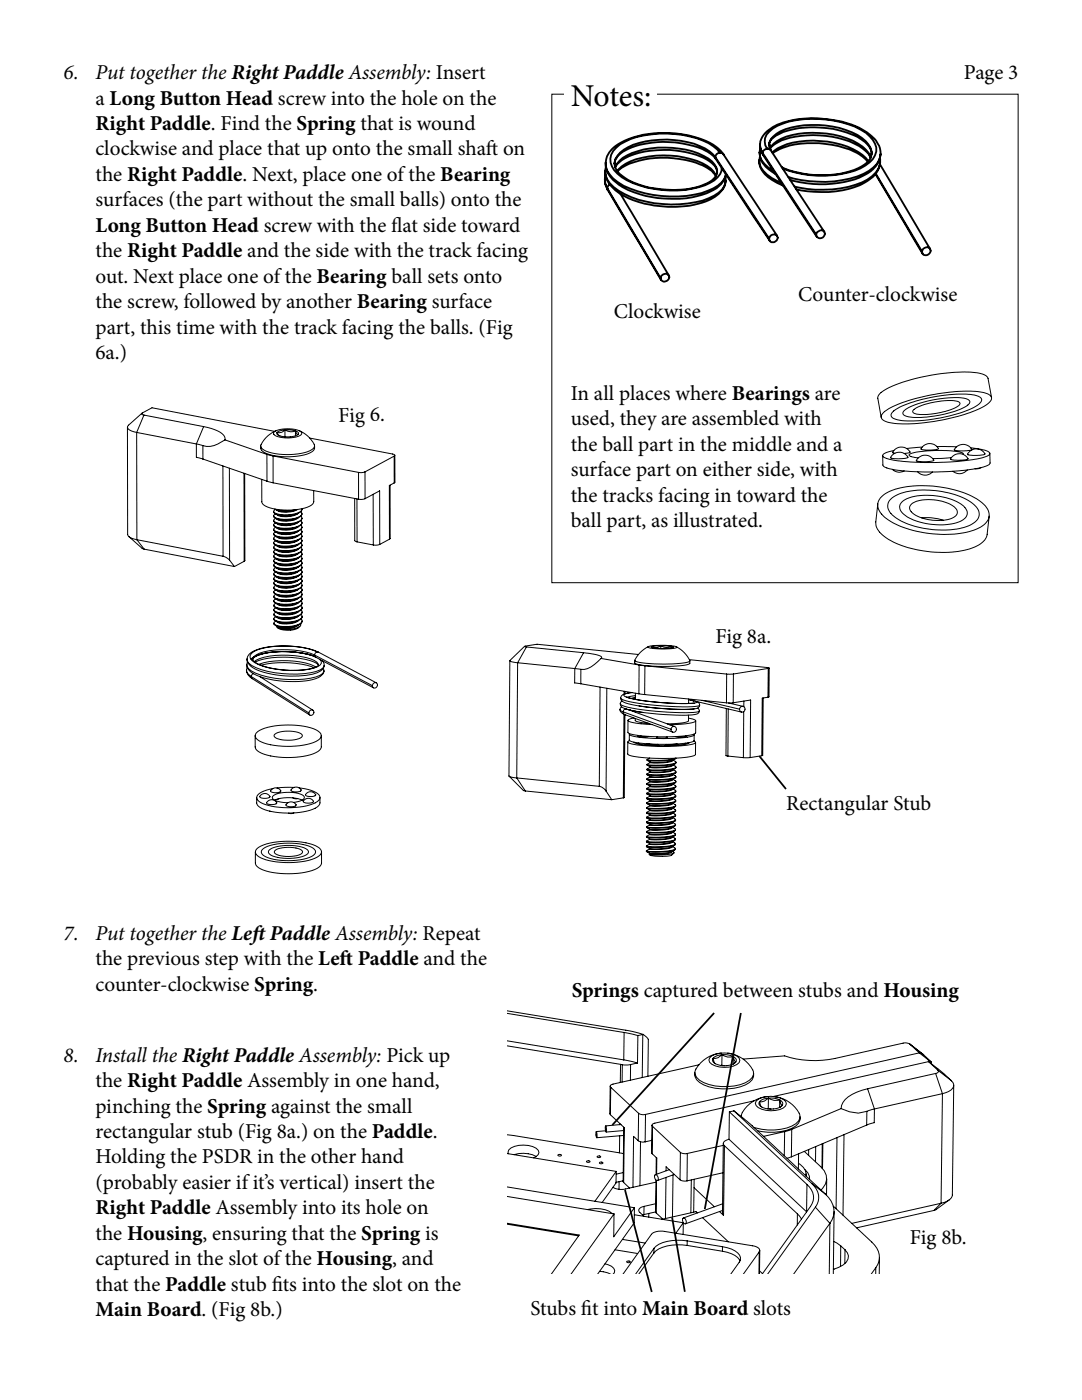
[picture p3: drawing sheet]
<svg xmlns="http://www.w3.org/2000/svg" width="216mm" height="279mm" viewBox="0 0 216 279" stroke-linecap="round" stroke-linejoin="round" font-family="sans-serif">
<g fill="none" stroke="#000" stroke-width=".2">
<path d="M110.1 18.8h93.1v97.5h-93.1zM197.9 79.3l-.7-3.8a2.39 2.39 0 0 0-2.3-1.1 37.3 37.3 0 0 0-18.2 3.3 2.16 2.16 0 0 0-1.5 1.8l.6 3.8M175.7 99.4a9.8 9.8 0 0 1 6.5-2.4 22.4 22.4 0 0 1 13.1 2.8 3.8 3.8 0 0 1 2.1 3.3 3.8 3.8 0 0 1-3 2.7 22.4 22.4 0 0 1-17.1-2 3.5 3.5 0 0 1-2.1-3.6zM176.5 82.1a27.8 27.8 0 0 1 11.4-3.6 22.2 22.2 0 0 1 9.1 .1 1.01 1.01 0 0 1 .9 .9 1.01 1.01 0 0 1-.7 1 24.5 24.5 0 0 1-10.1 3.5 25.8 25.8 0 0 1-10.1 .2 1.17 1.17 0 0 1-1.1-1.3zM177.6 99.8a8.6 8.6 0 0 1 6-2 16.7 16.7 0 0 1 10.8 2.9 2.14 2.14 0 0 1 1 2 2.14 2.14 0 0 1-1.4 1.8 15.7 15.7 0 0 1-10.4 .8 10.3 10.3 0 0 1-6.1-3.1 1.95 1.95 0 0 1 .1-2.4zM178 90.8a1.91 1.91 0 0 1 3.2 .5 6.2 6.2 0 0 1-3.5 0zM178.1 93.7a1.99 1.99 0 0 0 2.3 .3M178.3 82a22.2 22.2 0 0 1 9.4-3 17.1 17.1 0 0 1 7.6 .1 .77 .77 0 0 1 .6 .7 .77 .77 0 0 1-.5 .8 20.9 20.9 0 0 1-9.1 3 17.6 17.6 0 0 1-8-.1 .8 .8 0 0 1-.5-.7 .8 .8 0 0 1 .5-.8zM178.6 90.5l-.5-.2a1.91 1.91 0 0 1 1.7-1.1 1.91 1.91 0 0 1 1.8 1.1l-1.2 .2M180.4 82a16.2 16.2 0 0 1 8-2.5l2.4-.2a3.2 3.2 0 0 1 2.7 .8 2.27 2.27 0 0 1-1.8 1.5 22.3 22.3 0 0 1-10.6 1.5 .72 .72 0 0 1-.7-.2 .72 .72 0 0 1-.1-.8zM182.3 81.8a13.9 13.9 0 0 1 8.3-1.8 .71 .71 0 0 1 .9 .7 7.2 7.2 0 0 1-4.2 1.7l-3 .3a2.23 2.23 0 0 1-2.2-.5zM183.1 94.2a1.99 1.99 0 0 0 3 0"/>
<path d="M183.2 91.4a1.92 1.92 0 0 1 3.1 .5 6.2 6.2 0 0 1-3.5 0zM184 89.2l-3.1 .3M184.1 89.1a1.94 1.94 0 0 1 3.1 .5 6.2 6.2 0 0 1-3.4 0zM187 89.1l3.9 .1M189.9 91.3l-3.8 .2M190 91.1a1.92 1.92 0 0 1 3.1 .5 6.2 6.2 0 0 1-3.4 0zM190.8 89.3a1.94 1.94 0 0 1 3.1 .4 6.2 6.2 0 0 1-3.5 0zM192.2 90.7a1 1 0 0 0-1.1-.6 26.1 26.1 0 0 0-9.4 .4l-.3 .3a1.98 1.98 0 0 0 1.8 .6M193 93.8a1.97 1.97 0 0 1-2.9 .2M193.4 90.2a1.94 1.94 0 0 1 3.1 .4 6.2 6.2 0 0 1-3.4 0zM193.7 89.4l2.1 .3a2.26 2.26 0 0 1 1.7 .8 1.66 1.66 0 0 1-1.3 .8 53 53 0 0 1-19 .3 .95 .95 0 0 1-1.1-.8 3.6 3.6 0 0 1 2.3-.9M195.8 93.3l-.7 .2-.5 .1"/>
<path d="M197.5 90.5l.1 1.9a2.56 2.56 0 0 1-2.1 1 54.6 54.6 0 0 1-18.3 .1l-1-.6-.1-2M175.2 100.6l-.4 3.6a4.1 4.1 0 0 0 2.5 3.5 22.3 22.3 0 0 0 17.1 1.5 3.7 3.7 0 0 0 2.6-2.6l.4-3.6M180.1 100a10 10 0 0 1 7.1-1 8.4 8.4 0 0 1 5.5 2.5 1.68 1.68 0 0 1-1.1 2.6 13.2 13.2 0 0 1-11.1-1.4 1.6 1.6 0 0 1-.4-2.7zM181.9 100.6a7.8 7.8 0 0 1 6.5-.4 3.4 3.4 0 0 1 2.6 1.9 1.89 1.89 0 0 1-1.9 1.6 9.2 9.2 0 0 1-7.1-1.4 1.07 1.07 0 0 1-.1-1.7zM183.9 103.4l.1-.1a11.7 11.7 0 0 1 4.2 .5"/>
</g>
<path d="M112.7 14.7h18.4v9.1h-18.4z" fill="#fff"/>
<g fill="none" stroke="#000" stroke-width=".37">
<path d="M120.7 35.7a3.7 3.7 0 0 0 .6 2.2M120.7 35.6l.1 1.1 .4 .8M120.7 34.1a5.7 5.7 0 0 0 3.4 4.8 22.1 22.1 0 0 0 16.8 1.3 5.4 5.4 0 0 0 3.9-4.1M120.7 34.1a4.6 4.6 0 0 0 2.7 4 22.1 22.1 0 0 0 16.8 1.9 7.6 7.6 0 0 0 4.4-2.9l.2-1.1M120.8 34.9l-.1 .8M120.9 33.3l-.2 .8M121.2 37.5l.1 .4M121.2 37.5l10.6 18M121.3 37.9l10.6 18M121.7 36.8l-.3 .3-.2 .4M122.7 33.3a6.2 6.2 0 0 1 4.5-3.1 19.3 19.3 0 0 1 13.2 .9 3.7 3.7 0 0 1 2.7 3.3M123.1 34.1a8.1 8.1 0 0 1 5.1-2.6 18.6 18.6 0 0 1 12.9 1.6 3.6 3.6 0 0 1 1.7 2"/>
<path d="M123.2 34.2a8.2 8.2 0 0 1 4.4-2.1 19.9 19.9 0 0 1 13.4 1.4l1 .6 .8 1.1M123.8 38.7l9.7 16.3M142.7 31.4l.1 .3M142.7 31.4a9 9 0 0 0-5.5-3 19.4 19.4 0 0 0-11.8 1 4.2 4.2 0 0 0-2.8 3.3M142.7 31.4l10.8 16.3M142.8 31.7l10.8 16.3M142.8 31.7a9.4 9.4 0 0 0-5.5-2.8 18.7 18.7 0 0 0-13 1.4 2.54 2.54 0 0 0-1.2 3.7 9.4 9.4 0 0 0 5.5 3.2 19.3 19.3 0 0 0 12.4-.6l.6-.3a2.16 2.16 0 0 0 1.2-2.8l-.3-.6a9.8 9.8 0 0 0-5.5-2.5 19.9 19.9 0 0 0-12.3 1.2l-1.5 1.1-.4 .7M143.6 30.5l-.6 .3-.3 .6M143.6 30.5h.4l.4 .3M143.6 30.5a9.5 9.5 0 0 0-6-3.3 20.2 20.2 0 0 0-12.9 1.1 4.9 4.9 0 0 0-2.9 3.4 4.3 4.3 0 0 0 2.3 3.7 20.1 20.1 0 0 0 17.6 1.1 3.7 3.7 0 0 0 2.3-2.9M144.4 30.8l10.7 16.3M144.4 30.8a9.2 9.2 0 0 0-5.7-3.4 20.2 20.2 0 0 0-15.4 1.4 4.3 4.3 0 0 0-.4 7.6 17 17 0 0 0 9.6 3.2 17.1 17.1 0 0 0 10.5-2.1 4.7 4.7 0 0 0 1.9-2.7 4.8 4.8 0 0 1-3.7 3.3 22.9 22.9 0 0 1-16.8-1 6.5 6.5 0 0 1-3.5-3.9v-.7"/>
<path d="M144.8 35.3v.7M151.5 31.9a3.5 3.5 0 0 0 1.6 3l.9 .6 1.9 .9M151.6 30.4a4.4 4.4 0 0 0 2.3 3.8l.8 .5M151.6 30.4a3.5 3.5 0 0 0 1.7 3l1.1 .7M151.7 31.2a3.6 3.6 0 0 0 1.6 4.2l1.8 1.1 1.2 .5M151.7 28.9a2.82 2.82 0 0 0 .6 2M151.7 29.6l-.1 .8M152.2 30.5l.1 .5 10.7 16.2M152.2 30.5a3.4 3.4 0 0 1 1.1-4.5 13.8 13.8 0 0 1 8.6-2.4 19.5 19.5 0 0 1 11.1 2.8 4.9 4.9 0 0 1 2.6 5.1 5.8 5.8 0 0 1-3.2 3.5 21.4 21.4 0 0 1-14.7 .9M152.2 30.5l10.7 16.3M153.1 29.7a.99 .99 0 0 0-.9 .8M153.1 29.7l.7 .3"/>
<path d="M153.1 29.7a2.52 2.52 0 0 1 .4-3.5 11.4 11.4 0 0 1 6.7-2.4 21 21 0 0 1 11.5 2.1 6.1 6.1 0 0 1 3.1 3.5 3.8 3.8 0 0 1-2.1 3.6 19 19 0 0 1-12.5 1.7l-2.8-.6-1.2-.5M153.5 28.9h.1M153.5 28.8a2.68 2.68 0 0 1 1.5-2.1 16.5 16.5 0 0 1 11.1-1.4 13 13 0 0 1 6.6 2.9 3.2 3.2 0 0 1 1.2 2.5M153.5 28.9l-.1 .1M153.5 29.8h.1M153.6 29.7a6 6 0 0 1 4.4-2.7 19.3 19.3 0 0 1 13.2 1.6 5.1 5.1 0 0 1 2.5 2.9l-.4-.8a10.1 10.1 0 0 0-6.1-3.2 19.4 19.4 0 0 0-11.8 .8l-1 .6-.8 .8M153.8 30l10.7 16.3M153.8 30a1.79 1.79 0 0 1 .6-2.6 14 14 0 0 1 9.2-1.9 16.2 16.2 0 0 1 9 2.8l1 1.3 .3 1.1M154.1 30.4a10.3 10.3 0 0 1 6.7-2.3 17.8 17.8 0 0 1 11.4 2.9l1 1.2M154.2 30.6a12.8 12.8 0 0 1 8-2 17.7 17.7 0 0 1 9.6 2.5l1.3 1.2M158.6 37.2a21.3 21.3 0 0 0 14.5-1.4 4.7 4.7 0 0 0 2.5-3.5 4.7 4.7 0 0 1-2.6 3.8 16.8 16.8 0 0 1-10.6 2.2l-3.5-.5M173.9 30.7a3.8 3.8 0 0 1-2.6 2.9 20.2 20.2 0 0 1-15.3-.3"/>
<path d="M173.9 30.7v.1M174.7 34.7l9.4 15.9M174.7 34.6l9.3 15.6M175.6 32.8l10 16.9M175.6 31.6v.7M175.7 30.8a4.1 4.1 0 0 1-2.4 3.3 20.8 20.8 0 0 1-13.4 1.8l-2.6-.6M132.1 54.9a.8 .8 0 0 1 1.4 .1 .8 .8 0 0 1-.8 1.2 .7 .7 0 0 1-.8-.4 .7 .7 0 0 1 .2-.9zM153.9 46.9a.79 .79 0 0 1 1.2 .3 .79 .79 0 0 1-.6 1.1 .76 .76 0 0 1-1-.4 .76 .76 0 0 1 .4-1zM163.1 46.3a.8 .8 0 0 1 .9-.4 .8 .8 0 0 1 .6 .8 .83 .83 0 0 1-1 .9 .83 .83 0 0 1-.5-1.3zM184.2 49.6a.81 .81 0 0 1 1.4 .1 .81 .81 0 0 1-.7 1.2 .75 .75 0 0 1-.8-.4 .75 .75 0 0 1 .1-.9z"/>
</g>
<g fill="none" stroke="#000" stroke-width=".2">
<path d="M25.4 85.3l.1 21.4a1.97 1.97 0 0 0 1.8 1M27.3 86.3v21.4M27.3 86.3l11.9 2.3M28.3 82.5l-2.6 2.4a.5 .5 0 0 0-.1 .8l.7 .3 1 .3M28.7 82.8l-.4-.1v-.2l2-1.1 24.5 4.7M28.7 82.8l11.9 2.3M28.7 82.8l-1.4 3.5M39.2 88.6l1.3 .3M39.2 88.6v2.7l1.3 .3M40.5 88.9v2.7M40.5 91.6l12.8 4.4M40.6 85.1a6.1 6.1 0 0 1 4.2 2.1l.1 .6"/>
<path d="M40.6 85.1l-1.4 3.5M44.5 93v18M44.9 87.8a5 5 0 0 1-4.4 1.1M44.9 87.8l8.4 2.9M45.8 93.4v18.4M48.7 94.4v17.6M48.8 94.5l.1 17.4-.2 .1M52.2 95.7v4.4a1.77 1.77 0 0 0 1.6 1.3 12.5 12.5 0 0 0 8.3-.6l.5-.7v-2.2M53.3 90.7l1.2 .3M53.3 90.7v5.3M53.3 96l1.2 .4M54.5 91l17 3.3"/>
<path d="M54.5 91v5.4M54.5 96.4l17 3.2M54.7 86.2a6 6 0 0 1 5.4 .1l.1 .1a1.56 1.56 0 0 1-1.6 .9 5.7 5.7 0 0 1-3.9-.6l-.1-.2zM55.3 86.3a.47 .47 0 0 0 .1 .5 .47 .47 0 0 0 .4 .2 4.8 4.8 0 0 0 3.7-.3M55.3 86.3l.2 .6M56.9 85.8l2.1 .2M56.9 85.8l-1 .2-.6 .3M56.9 85.8a1.43 1.43 0 0 1-1.6 .5M56.9 85.8a2.15 2.15 0 0 0 2.1 .2M56.9 85.8v1.4M59 86a.48 .48 0 0 1 .4 .2 .48 .48 0 0 1 .1 .5M59 86l.2 .6 .3 .1"/>
<path d="M59 86v1M59.5 86.7l-.1 .1M59.6 85.9a5.3 5.3 0 0 1 3.2 3.2 2.46 2.46 0 0 1-2 1.2 13.4 13.4 0 0 1-8-.4 .94 .94 0 0 1-.7-.7 .94 .94 0 0 1 .3-1l1-1.2 1.8-1.1M61.8 87.4l16.5 3.2 .5 .2-.1 .2M62.8 89v.5a2.46 2.46 0 0 1-2 1.3 13.4 13.4 0 0 1-8-.5 1.15 1.15 0 0 1-.8-1.3M70.8 99.5v8.4l.4 .2M71.2 99.6v8.5M71.5 94.3v5.3M72.8 94.2l-1.3 .1M72.8 94.2v5.3M72.8 99.5l-1.3 .1M72.8 99.5l3-1.5v10.7"/>
<path d="M74.5 98.6v10.2M77.8 96.8l.1 10.6-.2 .2M78.7 91l-5.9 3.2M78.7 91v5.4M78.7 96.4l-1 .5v10.7M78.8 90.9v5.3l-.1 .2M25.7 107.1l2.7 2.3 .4 .2M27.3 107.7l17.2 3.3M27.3 107.7l1.5 1.9M28.8 109.6l18 3.5M44.5 111l.6 .3 .7 .5M45.8 111.8l1 1.3"/>
<path d="M48.7 112l-1.9 1.1M54.6 102.1v.1M54.6 103v.1M54.6 103.8v.2M54.6 104.7v.2M54.9 101.6a6.6 6.6 0 0 0 4.1 .1M55 102.6l.5 .2M55 104.4a4.7 4.7 0 0 0 4 0M55 105.2l.5 .3M55 107l.5 .2M55 106.1l.5 .3M55 112.4l.5 .2"/>
<path d="M55 108.8l.5 .2M55.1 111.5a4.8 4.8 0 0 0 3.9 .1M55.1 115.1l.4 .2M55.1 117.7a4.8 4.8 0 0 0 4 .1M55.1 114.2a4.8 4.8 0 0 0 3.9 0M55.1 116.9a4.7 4.7 0 0 0 3.9 0M55.1 119.5l.5 .3M55.3 104.4v.1a4.6 4.6 0 0 0 4.2-.3l-.5 .2M55.3 110.7v.1a4.6 4.6 0 0 0 4.2-.3l-.5 .2M59 101.8a4.9 4.9 0 0 1-4-.1l-.4 .3a2.92 2.92 0 0 0 2.8 .7h.7a2.56 2.56 0 0 0 2.1-1.1v.1a.96 .96 0 0 1-.8 .8 6.3 6.3 0 0 1-4.7-.1l-.1-.2M59 102.6a5.3 5.3 0 0 1-3.5 .2M59 105.3a5.3 5.3 0 0 1-3.5 .2"/>
<path d="M59 107.1a5.4 5.4 0 0 1-3.5 .1M59 109.8a5.3 5.3 0 0 1-3.4 .1M59 113.4a5.4 5.4 0 0 1-3.4 .1M59 116a5.2 5.2 0 0 1-3.4 .2M59 118.7a5.3 5.3 0 0 1-3.4 .1M59 103.5a5.4 5.4 0 0 1-3.4 .2M59 106.2a5.4 5.4 0 0 1-3.4 .2M59 108.9a5.5 5.5 0 0 1-3.4 .1M59 119.6a5.3 5.3 0 0 1-3.4 .2M59.2 101.7l-.2 .1M59.4 101.7a4.7 4.7 0 0 1-4.1 .2l-.1-.2M59.5 102.5a4.6 4.6 0 0 1-4.2 .3l-.1-.2"/>
<path d="M59.5 103.4a4.6 4.6 0 0 1-4.2 .3l-.1-.2M59.5 105.1a4.6 4.6 0 0 1-4.2 .3v-.1M59.5 106a4.6 4.6 0 0 1-4.2 .3v-.1M59.5 108.7a4.6 4.6 0 0 1-4.2 .3v-.1M59.5 111.4a4.5 4.5 0 0 1-4.2 .3v-.2M59.5 112.3a4.5 4.5 0 0 1-4.2 .3v-.2M59.5 114.1a4.5 4.5 0 0 1-4.2 .2v-.1M59.5 115a4.5 4.5 0 0 1-4.2 .2v-.1M59.5 116.7a4.5 4.5 0 0 1-4.2 .3v-.1M59.5 117.6a4.5 4.5 0 0 1-4.2 .3v-.1M59.5 119.4a4.5 4.5 0 0 1-4.2 .3v-.1M59.5 106.9l-.5 .2"/>
<path d="M59.5 102.4l-.5 .3M59.5 105.1l-.5 .2M59.5 106.9a4.4 4.4 0 0 1-4.2 .3v-.1M59.5 107.8a4.4 4.4 0 0 1-4.2 .3v-.1M59.5 107.8l-.5 .2M59.5 109.5a4.4 4.4 0 0 1-4.2 .4v-.1M59.5 109.6l-.5 .2M59.5 113.1l-.5 .3M59.5 115.8l-.5 .2M59.5 118.5l-.4 .2M59.5 103.3l-.4 .2M59.5 113.1a4.3 4.3 0 0 1-4.2 .4v-.2"/>
<path d="M59.5 112.2a5.5 5.5 0 0 1-3.9 .4M59.5 115.8a4.3 4.3 0 0 1-4.2 .3v-.1M59.5 118.5a4.4 4.4 0 0 1-4.2 .3v-.1M59.6 106l-.5 .2M59.6 108.7l-.5 .2M59.6 111.3l-.5 .3M59.6 114l-.5 .2M59.6 114.9a5.5 5.5 0 0 1-4 .4M59.6 117.6l-.5 .2M59.6 116.7l-.5 .2M59.6 119.4l-.5 .2M60 102.1l.2 .4a1.63 1.63 0 0 1-1.4 1l-2.2 .1a2.45 2.45 0 0 1-2-.7l.4-.3"/>
<path d="M60 103l.3 .4a3.1 3.1 0 0 1-2.9 1.1h-.8a2.34 2.34 0 0 1-2-.7l.4-.3 .5 .2M60 103.9l.3 .4a3.1 3.1 0 0 1-2.9 1.1h-.8a2.34 2.34 0 0 1-2-.7l.4-.3M60 104.8l.3 .4a3.1 3.1 0 0 1-2.9 1.1h-.8a2.34 2.34 0 0 1-2-.7l.4-.4M60 105.7l.3 .4a3.1 3.1 0 0 1-2.9 1.1h-.8a2.34 2.34 0 0 1-2-.7l.4-.4M60 106.6l.3 .4a3.1 3.1 0 0 1-2.9 1.1h-.7a2.34 2.34 0 0 1-2.1-.7l.4-.4M60 107.5l.3 .4a3.1 3.1 0 0 1-2.9 1.1h-.7a2.39 2.39 0 0 1-2.1-.7l.4-.4a4.7 4.7 0 0 0 4 .1M60 108.3l.3 .5a3 3 0 0 1-2.9 1.1h-.7a2.4 2.4 0 0 1-2.1-.7l.4-.4M60 109.2l.3 .5a3 3 0 0 1-2.9 1.1h-.7a2.4 2.4 0 0 1-2.1-.7l.4-.4 .5 .2M60 110.1l.3 .5a3 3 0 0 1-2.9 1.1h-.7a2.4 2.4 0 0 1-2.1-.7l.4-.4a4.8 4.8 0 0 0 4 .1M60 111l.3 .4a3 3 0 0 1-2.9 1.2h-.7a2.39 2.39 0 0 1-2.1-.7l.4-.4M60 111.9l.3 .4a1.68 1.68 0 0 1-1.5 1l-2.1 .2a3.3 3.3 0 0 1-2-.5v-.4l.3-.2M60.1 112.8l.2 .4a1.68 1.68 0 0 1-1.5 1l-2.1 .1a3.3 3.3 0 0 1-2-.5v-.4l.3-.1 .5 .2"/>
<path d="M60.1 113.7l.2 .4a1.63 1.63 0 0 1-1.5 1l-2.1 .1a2.34 2.34 0 0 1-2.1-.7l.4-.3M60.1 114.6l.2 .4a3.1 3.1 0 0 1-2.9 1.1h-.7a2.34 2.34 0 0 1-2.1-.7l.4-.4M60.1 115.5l.2 .4a3 3 0 0 1-2.9 1.1h-.7a2.39 2.39 0 0 1-2.1-.7l.4-.4 .5 .3M60.1 116.4l.2 .4a3 3 0 0 1-2.9 1.1h-.7a2.39 2.39 0 0 1-2.1-.7l.5-.4M60.1 117.3l.2 .4a3 3 0 0 1-2.9 1.1h-.7a2.39 2.39 0 0 1-2.1-.7l.4-.4M60.1 118.2l.2 .4a3 3 0 0 1-2.9 1.1h-.7a2.44 2.44 0 0 1-2.1-.7l.4-.4 .5 .2M60.1 119.1l.2 .4a2.97 2.97 0 0 1-2.9 1.1h-.7a2.5 2.5 0 0 1-2.1-.7l.4-.4M60.1 120l.2 .4a2.97 2.97 0 0 1-2.9 1.1h-.7a2.5 2.5 0 0 1-2.1-.7l.4-.4M60.3 102.5l-.1 .1a.96 .96 0 0 1-.8 .8 6.3 6.3 0 0 1-4.7-.1l-.1-.2M60.3 103.4l-.1 .1a.9 .9 0 0 1-.8 .8 6.3 6.3 0 0 1-4.7-.2l-.1-.1M60.3 104.3l-.1 .1a.9 .9 0 0 1-.8 .8 6.3 6.3 0 0 1-4.7-.2l-.1-.1M60.3 105.2l-.1 .1a.92 .92 0 0 1-.8 .8 6.4 6.4 0 0 1-4.7-.2l-.1-.3"/>
<path d="M60.3 106.1v.1a.92 .92 0 0 1-.9 .8 6.3 6.3 0 0 1-4.7-.2l-.1-.3M60.3 107v.1a.93 .93 0 0 1-.9 .7 6.3 6.3 0 0 1-4.7-.1l-.1-.3M60.3 107.8v.2a.93 .93 0 0 1-.9 .7 6.3 6.3 0 0 1-4.7-.1l-.1-.3M60.3 108.7v.2a.94 .94 0 0 1-.9 .7 6.2 6.2 0 0 1-4.7-.1l-.1-.3M60.3 109.6v.2a.93 .93 0 0 1-.9 .7 6.2 6.2 0 0 1-4.7-.1l-.1-.3M60.3 110.5v.1a.93 .93 0 0 1-.9 .8 6.2 6.2 0 0 1-4.7-.1l-.1-.3M60.3 111.4v.1a1 1 0 0 1-.9 .8 6.2 6.2 0 0 1-4.7-.1l-.1-.3M60.3 112.3v.1a1 1 0 0 1-.9 .8 6.2 6.2 0 0 1-4.7-.1l-.1-.3M60.3 117.8a.93 .93 0 0 1-.9 .7 6.2 6.2 0 0 1-4.7-.1l-.1-.3M60.3 118.7a3.1 3.1 0 0 1-2.9 1.1h-.7a2.5 2.5 0 0 1-2.1-.7v-.1M60.3 119.6a3.1 3.1 0 0 1-2.9 1.1h-.7a2.5 2.5 0 0 1-2.1-.7v-.1M60.3 113.2v.1a1 1 0 0 1-.9 .8 6.2 6.2 0 0 1-4.7-.1l-.1-.3"/>
<path d="M60.3 114.1v.1a1 1 0 0 1-.9 .8 6.2 6.2 0 0 1-4.7-.2l-.1-.2M60.3 115v.1a.94 .94 0 0 1-.9 .8 6.2 6.2 0 0 1-4.7-.2l-.1-.3M60.3 115.9v.1a.94 .94 0 0 1-.9 .8 6.2 6.2 0 0 1-4.7-.2l-.1-.3M60.3 116.8v.1a.93 .93 0 0 1-.9 .8 6.2 6.2 0 0 1-4.7-.2l-.1-.3M60.3 117.7v.1M60.3 118.6v.1M60.3 119.5v.1M71.2 108.1l3.3 .7M75.8 108.7l-1.3 .1M77.7 107.6l-1.9 1.1M49.3 132.6a2.14 2.14 0 0 0 1.7 1.8 21.4 21.4 0 0 0 12 .7l1.3-.7 .3-.5M49.3 131.5a2.1 2.1 0 0 0 1.6 2 19.3 19.3 0 0 0 12.4 .8 1.55 1.55 0 0 0 1.2-2.2l-.2-.2"/>
<path d="M49.3 131.5v.4a4.4 4.4 0 0 0 2.9 1.8 22.1 22.1 0 0 0 10.8 .3 1.68 1.68 0 0 0 1.7-1.2M49.3 133.2l-.1 .4M49.4 132.1a1.85 1.85 0 0 0 1.3 2.4 19.6 19.6 0 0 0 12.3 1 2.23 2.23 0 0 0 1.7-1.6l-.2-.6M50.1 131.5a9.9 9.9 0 0 1 6.1-1.5 17.9 17.9 0 0 1 6.6 1 19.5 19.5 0 0 0-11.4-.2l-1.3 .8M50.1 135l-.5-.5-.4-.4v-.4a1.83 1.83 0 0 0 1.1 1.7M50.1 135l.2 .4M50.1 135l11.5 7.3M50.3 135.4l11.5 7.3M50.4 131.6a5.1 5.1 0 0 0 3.4 1.7 19.1 19.1 0 0 0 9-.1l.8-.4-.4-.4a17.1 17.1 0 0 0-9.9-1l-1.7 .4-.7 .4M50.6 134.4l-.3 .2-.2 .4M50.7 132.1a9.2 9.2 0 0 1 5.5-1.3 15.4 15.4 0 0 1 6.5 1l.5 .3 .3 .7M51.6 132.6a17.3 17.3 0 0 1 11.1 .3l.3 .2"/>
<path d="M51.8 135l10.6 6.7M52.1 132.8a18.9 18.9 0 0 1 10.6 .5M55 121.3l.5 .2M55 124l.5 .2M55.1 120.4a4.8 4.8 0 0 0 4 .1M55.1 123.1l.5 .2M59 121.4a5.3 5.3 0 0 1-3.4 .1M59 124.1a5.2 5.2 0 0 1-3.4 .1M59.1 123.1a5.3 5.3 0 0 1-3.5 .2M59.5 120.3a4.5 4.5 0 0 1-4.2 .3v-.1M59.5 122.1a4.5 4.5 0 0 1-4.2 .3v-.2M59.5 123a4.5 4.5 0 0 1-4.2 .3v-.2"/>
<path d="M59.5 124.8a4.5 4.5 0 0 1-4.2 .3v-.2M59.5 121.2l-.4 .2M59.5 123.9l-.4 .2M59.6 121.1a4.4 4.4 0 0 1-4.3 .4v-.2M59.6 123.8a4.4 4.4 0 0 1-4.3 .4v-.2M59.6 120.3l-.5 .2M59.6 122.1a5 5 0 0 1-4.2 .2l-.4-.1M59.6 122.9l-.5 .3M59.6 124.7a5 5 0 0 1-4.2 .3l-.4-.1M59.9 125a4 4 0 0 1-4.6 .2M60 124.5v.2a2.79 2.79 0 0 1-2.2 .9 4.2 4.2 0 0 1-2.5-.4l-.1-.3M60.1 120.8l.2 .4a2.96 2.96 0 0 1-2.9 1.2h-.7a2.5 2.5 0 0 1-2.1-.7l.5-.4"/>
<path d="M60.1 121.7l.2 .4a2.96 2.96 0 0 1-2.9 1.2h-.7a2.5 2.5 0 0 1-2.1-.7l.4-.4M60.1 122.6l.2 .4a2.96 2.96 0 0 1-2.9 1.2h-.7a2.45 2.45 0 0 1-2.1-.7l.4-.4M60.1 123.5l.2 .4a2.96 2.96 0 0 1-2.9 1.1l-.7 .1a2.45 2.45 0 0 1-2.1-.8l.5-.3M60.3 120.5a3.1 3.1 0 0 1-2.9 1.1h-.7a2.44 2.44 0 0 1-2.1-.7v-.1M60.3 121.3v.1a3.1 3.1 0 0 1-2.9 1.1h-.7a2.39 2.39 0 0 1-2.1-.7v-.1M60.3 120.3v.1M60.3 121.2v.1M60.3 122.1v.1a.96 .96 0 0 1-.9 .8 6.2 6.2 0 0 1-4.7-.1l-.1-.3M60.3 123v.1a.96 .96 0 0 1-.9 .8 6.3 6.3 0 0 1-4.7-.1l-.1-.3M60.3 123.9v.1a.96 .96 0 0 1-.9 .8 6.3 6.3 0 0 1-4.7-.1l-.1-.3M62.8 130.7l.2 .5M62.8 130.7a17.7 17.7 0 0 0-11-.4 1.56 1.56 0 0 0-1.4 1.3"/>
<path d="M62.8 130.7l11.5 6.1M63 131.2l11.5 6.1M63 131.2a18.2 18.2 0 0 0-11.8-.3l-.6 .4-.2 .3M63.3 130.1l-.4 .2-.1 .4M63.3 130.1l.3 .1M63.3 130.1a19.1 19.1 0 0 0-11.9-.4 1.58 1.58 0 0 0-1.5 1.6 4.1 4.1 0 0 0 2.7 1.7 19.1 19.1 0 0 0 10.8 .1l.7-.7v-.4l-.3-.4M63.5 130.2a19 19 0 0 0-12.9-.3l-.4 .3a1.85 1.85 0 0 0-.9 1.2M63.6 130.2l11.5 6.1M101.7 131.9l-.1 23 .2 .1 1.3 .3M103.3 132.3l-.2 23M103.3 132.3l11.4 1.1M104.7 129l-3 2.8 .5 .3 1.1 .2"/>
<path d="M105 129.1l-.4-.1 2.6-.4 20.2 2M105 129.1l11.4 1.2M105 129.1l-1.7 3.2M114.7 133.4l1.2 .2M114.7 133.4v2.9l1.2 .2M115.9 136.5l11.6 2M115.9 133.6v2.9M116.4 130.3a8.6 8.6 0 0 1 3.6 .8l-.1 .3M116.4 130.3l-1.7 3.1M119.7 137.1l-.1 19.8M119.9 131.4a5.1 5.1 0 0 1-4 2.2M119.9 131.4l7.6 1.3"/>
<path d="M121.1 137.4l-.2 20.5M123.9 139.3a1.04 1.04 0 0 0 1 .6 54.2 54.2 0 0 0 14.3 1l.4-.2M124.1 139.9l-.3 .6M124.5 138v.5M124.7 138v.5M125 139.1a46.8 46.8 0 0 0 13.6 1.2M126 139.4l.8-.1zM126 138.2l-1 .2a.92 .92 0 0 0-1 .5 .92 .92 0 0 0 .2 1.1 28.9 28.9 0 0 0 9.3 1.5h.8a13.5 13.5 0 0 0 5.1-.3 .71 .71 0 0 0 .2-.7 .71 .71 0 0 0-.6-.5M126.1 138.2h-.3a1.28 1.28 0 0 0-1.3 .6 6.8 6.8 0 0 0 3.5 1l1.1 .1a41.2 41.2 0 0 0 9.9 .3l.1-.1-.4-.2M126.7 131.8l-.1 .5a2.36 2.36 0 0 0 1.8 .5 28.7 28.7 0 0 0 9.1-.3l.2-.1v-.5M126.8 139.3l-.9 .1M126.8 138.8l-1.6 .4"/>
<path d="M126.8 138.3v1.3M127.5 138.5l1.1 .1M127.5 132.7l1.2 .2M127.5 132.7v5.8M128.6 138.6l16.4 1.7M128.7 132.9l16.3 1.6M128.7 132.9l-.1 5.7M129.3 129.1a12.8 12.8 0 0 1 5.8 .1 11.8 11.8 0 0 1-5.8-.1zM129.4 129a5.1 5.1 0 0 0-2.7 2.9 22.9 22.9 0 0 0 8.2 .6l.5-.1a3.1 3.1 0 0 0 2.3-.6 6.2 6.2 0 0 0-2.7-2.7M130.1 129l.1 .3M131.9 128.9l2 .1M131.9 128.9l-1.8 .1"/>
<path d="M131.9 128.9a1.46 1.46 0 0 1-1.8 .1M131.9 128.9a2.02 2.02 0 0 0 2 .1M131.9 128.9l-.1 .5M133.9 129l.5 .2a9.1 9.1 0 0 1-4.5-.1l.2-.1M133.9 129l.1 .3M133.9 129v.3M137.4 139.7l.9 .1M137.4 139.5v.9M137.6 131.7l15.9 1.6-.2 .1M138 139.6l.4 .3-.6-.2 .5 .1M138.3 139.8l.2 .1M138.4 139.9l9.6 2.2"/>
<path d="M140.1 139.8l7.5 1.7M145 134.5v5.8M146.3 134.5h-1.3M146.3 134.5v5.8M148.4 139.9v1.1M152.3 139.3l-.1 11.5h-.2M153.2 139.1l-1.1 .2-.1 11.5M153.3 133.4l-7 1.1M153.3 133.4l-.1 5.7M153.5 133.3l-.1 5.8h-.2M51.1 146.3a9.8 9.8 0 0 1 6.3-1.6 10.5 10.5 0 0 1 6.4 1.5 .94 .94 0 0 1-.4 1.6 15.4 15.4 0 0 1-11.7 .1 1.01 1.01 0 0 1-.6-1.6zM52 158.7a1.09 1.09 0 0 1 1.9 .4 1.87 1.87 0 0 1-2.1-.1z"/>
<path d="M53.4 159.9a1.09 1.09 0 0 1 1.8 .4 1.87 1.87 0 0 1-2-.1zM54.2 157.6a1.1 1.1 0 0 1 1.8 .3 1.58 1.58 0 0 1-2-.1zM54.9 146.5a5.9 5.9 0 0 1 5.4 .1v.2a1.68 1.68 0 0 1-1.6 .9 5.5 5.5 0 0 1-3.9-.7l-.1-.3zM55.7 159.4l-.7 .2M58.2 157.4a1.09 1.09 0 0 1 1.9 .4 1.63 1.63 0 0 1-2-.1zM58.4 159.2l.4 .2h.6M58.7 157.1l-3.4 .2M59.7 157.2a6.5 6.5 0 0 1 4 1.5 1.07 1.07 0 0 1-.8 1.5 15.1 15.1 0 0 1-10.9-.1 .96 .96 0 0 1-.8-.8 .96 .96 0 0 1 .6-1l1.4-.6 1.2-.3M60.2 159.7l-1.6 .4M60.2 159.7a.58 .58 0 0 0 .5-.7 5.8 5.8 0 0 0-4.6-.8l-1.3 .4a.55 .55 0 0 0-.4 .8 4.4 4.4 0 0 0 3.1 .8M60.3 159.7a7.7 7.7 0 0 0-5.5 0M60.7 159.7a1.08 1.08 0 0 1 1.8 .3 1.87 1.87 0 0 1-2-.1z"/>
<path d="M61.2 158.3a1.1 1.1 0 0 1 1.8 .4 1.87 1.87 0 0 1-2.1-.1zM63.9 159.1a1.84 1.84 0 0 1-.3 1.7 10 10 0 0 1-6.3 1.5 8.6 8.6 0 0 1-5.9-1.6l-.2-.5v-1M64.1 146.8v2.2a1.98 1.98 0 0 1-1.6 1.5 16.3 16.3 0 0 1-10.8-.4 1.27 1.27 0 0 1-.8-1v-2.3M101.6 154.9l2.8 2.9 .4 .1M103.1 155.3l16.5 1.6M103.1 155.3l1.7 2.6M104.8 157.9l17.3 1.7M119.6 156.9l.6 .3 .7 .7M120.9 157.9l1.2 1.7M123.7 141.6a1.21 1.21 0 0 0 1 1l9.5 3.5M123.7 141.6l.2 .3 .4 .2M123.8 140.5v.2a1.33 1.33 0 0 0 1.1 .8 47.5 47.5 0 0 0 13.8 1.1l.6-.2 .2-.5"/>
<path d="M123.8 140.5a2.17 2.17 0 0 0 1.5 .6 51.4 51.4 0 0 0 14.1 .9l.1-.1M124 141.1l-.3 .5M124.3 142.1a.56 .56 0 0 1 .8-.6l3.3 .7M124.3 142.1a.54 .54 0 0 0 .5 .5M124.3 142.1l9.6 3.5M124.4 159.2l-2.3 .4M124.5 142.5l-.1 16.7M124.7 142.6l-.1 16.6h-.2M125.3 148.1v2.4a2.36 2.36 0 0 0 1.8 .6 35.5 35.5 0 0 0 11.5-.3l.2-.2v-2.4M125.3 143.8v2.4a2.79 2.79 0 0 0 2.1 .6 35.6 35.6 0 0 0 11.2-.3l.2-.2v-2.4M125.5 141.7l9.1 3.3M125.6 146.5v1.2a2.37 2.37 0 0 0 1.8 .6 33.7 33.7 0 0 0 10.9-.3l.2-.2v-1.2"/>
<path d="M125.6 147.8l-.3 .3a10.1 10.1 0 0 0 4.7 .8 28.3 28.3 0 0 0 8.6-.5l.2-.3-.4-.2M125.6 146.4v.2a6.4 6.4 0 0 0 3.5 .7 30.1 30.1 0 0 0 9.2-.5l.2-.1v-.2M125.8 141.7h.1M126.5 143.3l-.8 .2-.4 .2a2.73 2.73 0 0 0 2.1 .7l2.7 .2M126.5 148.1a10.5 10.5 0 0 0 4.7 .7l3.7-.1a5.3 5.3 0 0 0 2.7-.5M126.8 143.4v.4a4.8 4.8 0 0 0 2.6 .6M126.8 141.9v.2M127.4 148.3l.2 .2M127.4 146.8l-.1 .2h.4h1.7M127.5 140.9a50.5 50.5 0 0 0 11 .6M129.1 158.3v.1M129.1 159.3v.1"/>
<path d="M129.1 159.4l.6 .3M129.1 148.5l2.1 .1M129.1 156.4v.1M129.1 157.3v.2M129.1 148.4l-.4 .3M129.1 157.5l.6 .3M129.1 154.5v.1M129.1 156.5a3.1 3.1 0 0 0 2.6 .4l1.7-.1 .7-.2M129.1 154.6l.6 .4M129.1 151.6v.1M129.1 151.7l.6 .4M129.1 153.7l.6 .4"/>
<path d="M129.6 151.3l-.5 .3M129.7 159.7l-.6 .5M129.7 158.8v.1M129.7 158.9l-.6 .3M129.7 156.9v.1M129.7 157.8v.2M129.7 156l-.6 .3M129.7 157l-.6 .3M129.7 155v.1M129.7 155.9v.1M129.7 153l-.6 .5M129.7 155.1l-.6 .3"/>
<path d="M129.7 152.1v.1M129.7 152.2l-.6 .3M131.1 147v.2l.9 .1h1.1v-.3M131.2 148.5l.3 .3M133 148.6h1.1a1.28 1.28 0 0 1 1.3 .1M133 148.5l-.3 .3M134.1 154.7a11.2 11.2 0 0 1-4.4 .3M134.2 159.4a5.1 5.1 0 0 1-3.1 .6l-1.4-.1M134.2 158.5a7.7 7.7 0 0 1-4.3 .5l-.2-.1M134.2 157.5a7.6 7.6 0 0 1-4.3 .5h-.2M134.2 158.4v.1M134.2 159.4h.1"/>
<path d="M134.2 157.5l.5 .2M134.2 159.4l.6 .3v.1a12.7 12.7 0 0 1-5.7 .4l-.1 .1a13.4 13.4 0 0 0 5.8-.3v-.2M134.2 158.4l.6 .3v.2a13.3 13.3 0 0 1-5.7 .4M134.2 155.5v.1a7.8 7.8 0 0 1-4.3 .5l-.2-.1M134.2 152.7a5.1 5.1 0 0 1-3 .5h-1.5M134.3 153.6l-.1 .1a8.1 8.1 0 0 1-4.3 .5l-.2-.1-.6 .3M134.3 154.6h-.1a7.6 7.6 0 0 1-4.3 .5h-.2M134.3 151.8a7.7 7.7 0 0 1-4.4 .4h-.2M134.3 155.5l.4 .3M134.3 154.6l.4 .2M134.3 152.7l.4 .2 .2 .2a12.7 12.7 0 0 1-5.8 .4v.1M134.3 151.8l.5 .2"/>
<path d="M134.3 153.6l.5 .3M134.7 159.1a8.2 8.2 0 0 1-5 .7v-.1M134.7 157.2a8.1 8.1 0 0 1-5 .6M134.7 157.7l.1 .2a12.4 12.4 0 0 1-5.7 .4l.6-.4M134.7 154.8l.2 .2a13.1 13.1 0 0 1-5.8 .4v.1a12.7 12.7 0 0 0 5.8-.3l-.1-.1M134.7 156.8l.1 .2a12.7 12.7 0 0 1-5.7 .3M134.7 155.8l.1 .2a13.3 13.3 0 0 1-5.7 .4M134.7 158.1a8.1 8.1 0 0 1-5 .7M134.7 156.2l-.6 .4M134.7 156.7l-.5-.2a8.1 8.1 0 0 1-4.3 .5h-.2M134.7 154.3l-.6 .4M134.7 153.4a8.1 8.1 0 0 1-5 .6"/>
<path d="M134.7 153.9l.2 .2a12.7 12.7 0 0 1-5.8 .4M134.7 152l.2 .2a13 13 0 0 1-5.8 .4M134.7 155.3a8.4 8.4 0 0 1-5 .6l-.6-.3M134.7 151.4a8.1 8.1 0 0 1-5 .7M134.8 152.4a8.3 8.3 0 0 1-5.1 .7l-.6-.4M134.8 151.3a13.6 13.6 0 0 1-5.7 .3M134.8 158.8v.1a6.8 6.8 0 0 1-3.9 .6l-1.8-.1M134.8 156.1a6.8 6.8 0 0 1-3.9 .6l-1.8-.2M134.9 157.9l-.1 .1a3.3 3.3 0 0 1-2.4 .5h-3.3l.6 .3M134.9 156.9l-.1 .1a6.8 6.8 0 0 1-3.9 .6l-1.8-.1M134.9 154.1a3.3 3.3 0 0 1-2.5 .6h-2.2l-1.1-.1M134.9 153.2a6.8 6.8 0 0 1-4 .6l-1.8-.2"/>
<path d="M134.9 155v.1M134.9 155.9v.2M134.9 151.3a3.3 3.3 0 0 1-2.5 .5l-2.1 .1-1.2-.2M134.9 153.1v.1M134.9 154v.1M134.9 152.1v.1a6.8 6.8 0 0 1-4 .6h-1.6l-.2-.2M136.8 148.3l-.3 .3M136.8 146.8v.2l-.5 .1-1.5-.1M137.4 143.3a1.61 1.61 0 0 1 1.4 .6 11.8 11.8 0 0 1-5.2 .8M137.4 142.7v1.1a5.5 5.5 0 0 1-3.2 .6l-1 .1M137.4 140.3l.2 .1M139.2 141.3l.3 .6"/>
<path d="M144.9 141.4v9.4l.3 .1M145.2 150.9l3.1 .3M145.3 141.5l-.1 9.4M145.4 140.3l2.9 .7M146.3 140.3h-1.3M146.3 140.3l3.5-.6-.1 11.5M148.4 142l-.1 9.2M149.7 151.2h-1.4M152 150.8l-2.3 .4M51.3 169.3a11.5 11.5 0 0 1 7.4-1.4 8.5 8.5 0 0 1 5.3 1.6 1.05 1.05 0 0 1-.7 1.6 16 16 0 0 1-11.3 .1 1.09 1.09 0 0 1-.9-.7 1.09 1.09 0 0 1 .2-1.2zM52.3 169.6a9.1 9.1 0 0 1 6-1.3 7.4 7.4 0 0 1 4.4 1.2 .87 .87 0 0 1-.6 1.4 12.8 12.8 0 0 1-9.4-.1 .79 .79 0 0 1-.4-1.2zM53.7 169.6a8.6 8.6 0 0 1 7.6 0 .58 .58 0 0 1 .3 .6 .58 .58 0 0 1-.5 .4 8.9 8.9 0 0 1-7.3-.1 .52 .52 0 0 1-.1-.9z"/>
<path d="M53.8 161.9l.3 .1M54.9 169.7a6.3 6.3 0 0 1 5.2-.1l.3 .4a1.62 1.62 0 0 1-1.7 .8 5.6 5.6 0 0 1-3.9-.6l-.1-.1zM57.2 160.4a1.1 1.1 0 0 1 1.9 .4 1.63 1.63 0 0 1-2-.2zM58.7 162.2l-.6 .2-.5-.1M64.2 170v2.3a2.35 2.35 0 0 1-2 1.4 16.8 16.8 0 0 1-10.2-.3 1.58 1.58 0 0 1-1-1.1v-2.3M129 169.8v.1M129 167.9v.1M129 168l.6 .5M129 169l.6 .3-.6 .5M129 169.9l.6 .4M129 169.9h.1M129 166v.1"/>
<path d="M129 164v.2M129 165v.1M129 162.1v.2M129 163.1v.1M129 163.2l.7 .4M129.1 162.3l.6 .4M129.1 161.3l.3 .2a7.3 7.3 0 0 0 3.9 .1l.8-.3M129.6 170.3v.1M129.6 170.4h-.1M129.6 167.4v.1M129.6 165.6l-.6 .3M129.6 165.5v.1"/>
<path d="M129.6 166.4v.2M129.6 166.5l-.6 .4M129.6 163.6v.1M129.7 161.7l-.6 .4M129.7 162.7l-.6 .4M129.7 164.6l-.7 .4M129.7 160.7v.1M134 169a11.5 11.5 0 0 1-4.4 .3M134 168.1a11.5 11.5 0 0 1-4.4 .3M134.1 163.3a11.6 11.6 0 0 1-4.4 .3M134.1 162.3a11.4 11.4 0 0 1-4.4 .3M134.1 167.1a7.6 7.6 0 0 1-4.3 .5l-.2-.1-.6 .4"/>
<path d="M134.1 168a7.8 7.8 0 0 1-4.3 .5h-.2l-.6 .3M134.1 168.9v.1a8 8 0 0 1-4.3 .5l-.2-.1M134.1 165.2a7.7 7.7 0 0 1-4.3 .5l-.1-.1M134.1 168h.1M134.2 164.2a7.6 7.6 0 0 1-4.4 .5l-.2-.2M134.2 166.1h-.1a8 8 0 0 1-4.3 .5h-.2M134.2 163.3a5 5 0 0 1-3.1 .5l-1.4-.1M134.2 167v.1M134.2 168.9l.4 .3M134.2 168l.4 .2M134.2 165.2l.5 .2 .1 .2a13.3 13.3 0 0 1-5.8 .4M134.2 164.2l.5 .2"/>
<path d="M134.2 167l.6 .5a13 13 0 0 1-5.8 .4M134.2 166.1l.5 .2 .1 .2a12.7 12.7 0 0 1-5.8 .4v.1M134.2 162.2v.1a5.1 5.1 0 0 1-3.1 .5l-1.4-.1M134.2 163.2v.1M134.2 160.3v.1a8 8 0 0 1-4.3 .5l-.2-.1-.6 .4M134.2 161.3a7.6 7.6 0 0 1-4.4 .5h-.1M134.2 163.2l.6 .5a12.2 12.2 0 0 1-5.8 .3l.7-.3M134.2 162.2l.5 .3M134.2 161.3l.6 .5a13 13 0 0 1-5.7 .3M134.2 160.3l.6 .5a12.7 12.7 0 0 1-5.7 .4M134.5 170.2a2.56 2.56 0 0 1-2.3 .7h-.8a2.21 2.21 0 0 1-1.9-.4 12 12 0 0 0 5-.2v-.2l-.4-.1a8.1 8.1 0 0 1-4.3 .4h-.2M134.6 169.2l.1 .2a12.7 12.7 0 0 1-5.7 .4"/>
<path d="M134.6 168.2l.1 .3a13.3 13.3 0 0 1-5.7 .3v.2M134.6 169.6a8 8 0 0 1-5 .7M134.6 168.7l-.6 .3M134.6 167.7l-.6 .4M134.6 164.4l.2 .2a13 13 0 0 1-5.8 .4M134.7 164.8a8.2 8.2 0 0 1-5 .7l-.7-.4M134.7 165.8a8.2 8.2 0 0 1-5 .7l-.7-.4M134.7 166.8a7.8 7.8 0 0 1-5.4 .4l-.3-.1M134.7 162.5l.1 .2a12.7 12.7 0 0 1-5.7 .4M134.7 162.9l-.6 .4M134.7 162l-.6 .3M134.7 160.1a9 9 0 0 1-5 .6l-.6-.3"/>
<path d="M134.7 161l-.6 .4M134.7 169.5a1.04 1.04 0 0 1-1 .4 16.4 16.4 0 0 1-4.7 0M134.7 168.5a6.8 6.8 0 0 1-3.9 .6l-1.8-.1M134.8 169.4v.1M134.8 167.4v.2a3.3 3.3 0 0 1-2.5 .5l-2.2 .1-1.1-.2M134.8 164.7a3.3 3.3 0 0 1-2.5 .5l-2.1 .1-1.2-.2M134.8 168.4v.1M134.8 163.7a3.3 3.3 0 0 1-2.5 .6h-2.1l-1.2-.1a4.2 4.2 0 0 0 3.2 .4l1.5-.3 1-.4M134.8 166.5v.1a3.3 3.3 0 0 1-2.5 .6h-2.2l-1.1-.2M134.8 162.8a6.8 6.8 0 0 1-4 .6l-1.8-.2M134.8 165.5v.1a6.9 6.9 0 0 1-4 .6l-1.8-.1M134.8 161.8a6.9 6.9 0 0 1-3.9 .6l-1.8-.1"/>
<path d="M134.8 160.9a3.3 3.3 0 0 1-2.4 .5h-2.7l-.6-.1-.1-.1M134.8 164.6v.1M134.8 162.7v.1M134.8 163.6v.1M134.8 160.7v.2M134.8 161.7v.1M101.1 201.7l24.2 4 3 .7M101.1 202.2l23.4 3.9M101.1 208.7l22.7 3.7M101.1 207.7l23.4 3.8M121.8 216.8l-.1 5.5 .1 .2M121.9 217l5.5 5.2"/>
<path d="M121.9 217l-.1 5.5M123.8 212.4l.4 .1M123.8 212.4v3.6M124.2 212.5l-.1 3.4M124.5 211.5l2.7 .6M124.5 206.1l2.8 .6M124.5 206.1v5.4M125.8 212.5h-1.6M125.8 212.5v3.1M127.2 212.1l-1.4 .4M127.3 206.7l-.1 5.4M128.3 206.5l-1 .2"/>
<path d="M128.3 206.5l-.1 8.5M128.3 206.4v.1M128.3 206.4l1.1 1-.1 7.4M138.6 214.1a1.92 1.92 0 0 0 1 1.9 10.3 10.3 0 0 0 9.9 0 1.88 1.88 0 0 0 .9-1.8M139.5 212.5l-17.2 3.9a.41 .41 0 0 0-.4 .1 .41 .41 0 0 0 0 .5M141.6 211.1a4.8 4.8 0 0 1 5.9 .1l.1 .4a2.15 2.15 0 0 1-2.1 1.4 4.7 4.7 0 0 1-3.9-1l-.1-.5zM142.3 211.2a.94 .94 0 0 0 .9 1.3 3.7 3.7 0 0 0 3.6-.6M142.3 211.2l.3 1M143.9 210.2a6.3 6.3 0 0 0-5.2 3.6 2.32 2.32 0 0 0 1.7 2.3 10.6 10.6 0 0 0 9.1-.5 1.67 1.67 0 0 0 .3-2.7 6.4 6.4 0 0 0-4.3-2.7M144 212.6l-.1 .1M144 212.6l.6 .1M144.1 210.5h.9l1.3 .4"/>
<path d="M144.1 210.5a2.55 2.55 0 0 0-1.8 .7M144.1 210.5l-.8 .6-1 .1M144.1 210.5a2.41 2.41 0 0 0 2.2 .4M144.1 210.5l-.1 2.1M145.2 210.2h.3M146.3 210.9a.74 .74 0 0 1 .5 1M146.3 210.9l.3 .8 .2 .2M146.3 210.9v1.4M146.8 211.9l-.4 .4M150.4 219.7l-19.7 4.5a.42 .42 0 0 0-.5 .1 .42 .42 0 0 0 0 .5M150.9 219.8a4.8 4.8 0 0 1 5.9 0l.1 .5a2.11 2.11 0 0 1-2.2 1.3 4.7 4.7 0 0 1-3.8-1l-.2-.4zM151.6 219.9a.96 .96 0 0 0 .9 1.3l.9 .1a3.3 3.3 0 0 0 2.7-.7"/>
<path d="M151.6 219.9l.3 1M153.2 218.8a6.3 6.3 0 0 0-5.3 3.7v.3v-.1M153.3 219.2a4.1 4.1 0 0 1 2.3 .3M153.3 219.2a2.45 2.45 0 0 0-1.7 .7M153.3 219.2l-.7 .5-1 .2M153.3 219.2a2.57 2.57 0 0 0 2.3 .3M153.3 219.2v2M154.4 218.8l.4 .1M154.8 218.9a6.4 6.4 0 0 1 4.8 3.6 2.07 2.07 0 0 1-1.6 2.2 11.3 11.3 0 0 1-7.5 .3M155.6 219.5a.73 .73 0 0 1 .5 1.1M155.6 219.5l.3 .9 .2 .2M155.6 219.5v1.5"/>
<path d="M173.1 217.3a7.7 7.7 0 0 0-4.9 2.7l-.4 1.2M173.1 217.3l1.4 4M181.5 208.4l2.8 2.1M181.6 208.4l-.4-.2-.8-.1-13.8 3.1a19.6 19.6 0 0 1-10-.5l-8.3 .7M181.6 208.4l1.8 1.7M181.6 208.4l2.7 2.1M183.4 210.1l-54.6 12.3M183.4 210.1l1.9 1.4M184.3 210.5l1.5 1.4-.5-.4M185.3 211.5v.4M185.3 211.9l3 2.3 1.6 1.5M185.3 211.9l1.8 1.7"/>
<path d="M185.3 211.9l-31 6.9M185.8 211.9v.4M186.7 214.2l-13.6 3.1M186.7 214.2l1.4 4.1M187.1 213.6a.41 .41 0 0 1 0 .5 .41 .41 0 0 1-.4 .1M187.1 213.6l2.8 2.1M188.1 218.3l-13.6 3M188.1 218.3l-.3 21.8M189.9 215.7a1.22 1.22 0 0 1 .4 1.2 1.22 1.22 0 0 1-1 .9l-1.2 .5M190.3 216.6l-.3 21.9a2.33 2.33 0 0 1-2.2 1.6M101.1 226.5l23.3 3.7M101.1 238.8l21.4 3.5"/>
<path d="M101.1 236.9l25.5 4.1M101.1 230.2l21.9 3.6M101.4 230.3v-.4a2.15 2.15 0 0 1 2.1-1.3 4.7 4.7 0 0 1 3.9 1 1.1 1.1 0 0 1-.9 1.5M102.6 230.4a5.7 5.7 0 0 1 4.4 .4M111.3 230.5a.44 .44 0 0 1 .7 .1 .42 .42 0 0 1-.7-.1zM117 231.8a.42 .42 0 0 1 .7 .1 .42 .42 0 0 1-.7-.1zM119 225.8l.1 .4v.9l-.2-.4zM119.2 230.8a.42 .42 0 0 1 .6 .1 .42 .42 0 0 1-.6-.1zM119.6 232a.42 .42 0 0 1 .7 .1 .42 .42 0 0 1-.7-.1zM120.8 224.7l.2 .5v.7l-.2-.5zM120.8 225.7l-1.8 .1M121.8 222.5l2.8 2.6-.2 10.9"/>
<path d="M123 233.8l-4.3 5.9M123 233.8l-.1 2.3-2.7 3.9M123.5 235.8v1.6M123.6 226.7v3.4M123.7 224.2v.3M123.9 224.4l-3.1 .3M124.3 235.7l-1.4 .3M124.4 234l-1.4 .3M124.4 226.6l-5.3 .5M124.4 236l1.2 1.1M124.5 225l-.2 10.8 .1 .2M124.5 225.6l-3.5 .3"/>
<path d="M127.4 227.7l.8 .2h.5M127.4 227.7l-1-.9-.1 10.2M127.4 222.2l.8 .3 .6-.1M127.4 222.2v5.5M127.8 227.9l-.1 8.8M128.8 222.4l-.1 5.5M130.1 227.6l-1.4 .3M130.1 224.6l-.1 5.5 .1 .2M130.1 230.3l1 .8-.1 3.2M130.2 224.8l5.6 5.2M130.2 224.8l-.1 5.5M130.7 234.5l.1-.1a.74 .74 0 0 1 .4 1.2l-.5-.3z"/>
<path d="M130.9 235.5l-.1 6.4 .1 .2M130.9 235.9l-6.1 1.4a3.4 3.4 0 0 1-2.5-.4M130.9 231v3.4M131 235.6l-.1 6.5M132.9 235l-.1 8.2M132.9 233.7v-.8l2.8 2.6M133.5 233.4l-2.7 1M134.3 234.5l-.1 8.4M134.6 234.4l-3.4 1.2M135.7 235.5l.6 .2h.8M135.8 230l.6 .2h.7M135.8 230l-.1 5.5"/>
<path d="M137.1 230.2v5.5M137.9 235.5v6.5M138.5 237l4 3.8M138.5 235.4l-.1 6.5M144.2 234.1l-7.1 1.6M144.3 228.2l-.1 14 .2 .3M144.3 228.6l-7.2 1.6M144.6 228.7l14.5 13.5M144.6 228.7l-.2 13.8M145.5 227.4l-.9 .3a.54 .54 0 0 0 0 1M145.5 227.4l15.4 14.4 .1-5.4M145.5 221.9l15.5 14.5"/>
<path d="M145.5 221.9v5.5M146.4 221.7l3.5 2.8 14.8 13.8M146.4 221.7l-.9 .2M146.4 221.7l15.5 14.5M153.3 221.2l-.1 .1M153.3 221.2l.6 .1M156.1 220.6l-.5 .4M156.6 225.8l-4.2 1M156.6 225.8l-.1 4.9M157.9 230.9l-.8 .3M158 225.4l-1.4 .4M158 225.4l-.1 5.5"/>
<path d="M159.3 232.2a2.54 2.54 0 0 1 1.5 2.5M159.3 230.3v3M159.7 222.9a2.15 2.15 0 0 1-1.7 2.3 11.2 11.2 0 0 1-6.8 .5M160.5 229.8l3.2 3a2.92 2.92 0 0 1 .1 4.7M160.6 233.4l.6 .7 .3 .7v.6M160.9 234.3l-.1 .4M161 236.4a3.1 3.1 0 0 1 .7 4.4l-9.6 13.4M161.4 229.4l-.1 1.2M161.9 236.2a3.4 3.4 0 0 1 .8 4.7M161.9 236.2l2.8 2.1M162.8 228.8l-.1 3.1M164.1 228.3l-.1 4.8"/>
<path d="M164.2 228.2l-.1 5M164.7 238.3a4.2 4.2 0 0 1 .9 5.8M165 235.2l-.1 3.3M167 227l-.2 14.2M167.8 221.2l1.7 .7 1.8 .3 1.7-.4M167.8 221.2l-9.8 4.2M168.4 226.4l-.2 16.1M172.9 224.5l-15 6.4M173 221.8l-.1 2.7M174.5 221.3l-1.5 .5M174.5 221.3l-.1 2.8-1.5 .4M189.4 239.5l-2.6 1.9-.5 .2"/>
<path d="M101.1 244.1l14.5 2.4-5.6 7.7M101.1 244.3l14.4 2.3M117.3 241.4a5.7 5.7 0 0 1 4.9 .8M119.6 253.7l1.7 .3 .4 .2M120.7 252.2a2.23 2.23 0 0 1 2 1.4l-.3 .6M122.5 242.3l-8.5 11.9M122.7 249.4l4.5 .8M124.2 247.4l4.5 .7M125 251.8a.46 .46 0 0 1 .8 .1 .43 .43 0 0 1-.8-.1zM126.6 242.4l9.7 1.6M126.6 241l-4.1 5.8v-4.5M126.6 241v3l-7.3 10.2"/>
<path d="M128.5 242.4l-.3 .1M128.5 240.8l-.6 .2-.4 .4v.4l1 1M128.5 240.8v1.6M129.5 242.2l-.1 .7M130.5 250.1l-3 4.1M130.5 249.1l-3.6 5.1M130.5 249.1v1M130.8 241.9l-2.3 .5M130.8 240.2l-2.3 .6M130.9 242.1l1.4 1.2M136.2 243.2a.62 .62 0 0 1 .7 .3 .62 .62 0 0 1-.1 .7h-.3l-.3-.4zM136.3 246.3v.1"/>
<path d="M136.3 244l-1.4 2.1M136.3 244v2.3M137.1 248.6a8.9 8.9 0 0 0-6.2 1l-.4 .5M137.1 248.6l7.1 1.1M137.1 247.6a9.1 9.1 0 0 0-6.2 1.1l-.4 .4M137.1 247.6l7.1 1.2M137.1 247.6v1M139.2 242.1l-.3-.3-6.8 1.5M140.2 243l5.1 4.8M143.6 241.8l.8 .7M144.2 248.8a5 5 0 0 1 3.4 1.7l.2 .5-.1 .5-1.9 2.7M144.2 249.7a4.3 4.3 0 0 1 3.5 1.9"/>
<path d="M144.2 241.6l-7.4 2.6M144.2 248.8v.9M144.2 240.2l-7.9 2.9M151.5 249.8l.1-.3-.2-.4-.8-.4-18-2.9a2.95 2.95 0 0 0-2.6 .5l-5.7 7.9M151.5 249.8l-3.1 4.4M151.5 249.8l-.1 4.4M151.6 253.6l.6 .6M151.6 249.6l-.1 4.6M159.1 242.2l.8 1.1M159.1 242.2v2.3M162.7 240.9l-9.5 13.3M162.7 240.9l2.9 3.2"/>
<path d="M165.6 244.1l-7.2 10.1M165.6 244.1l-.1 10.1M166.3 240.7l7.7 7.2a3.6 3.6 0 0 1 .8 5.1M166.3 253.2l.1 .1M166.4 247.8l1.4 .8M166.4 241.8l-.1 12.4M167.8 248.6l.8 .8M167.8 248.6l-.1 4.2M168.6 249.4a1.76 1.76 0 0 1-.4 3.1l-1.9 .8M168.6 249.4v2.8M174.8 253l-.9 1.2M174.8 253l-.1 1.2"/>
<path d="M175.5 250.9l-.1 3.3M186.3 241.6l-15.4 3.4M187.8 240.1l-17.8 4.1M187.8 240.1l-1.5 1.5"/>
<circle cx="74.8" cy="136.7" r=".53"/>
<circle cx="62.2" cy="142.2" r=".53"/>
<circle cx="134.5" cy="145.6" r=".57"/>
<circle cx="148.1" cy="141.5" r=".57"/>
</g>
<path d="M151.5 150.9l5.3 6.6M142.5 202.2l-20.3 22.3M147.8 202.2l-7.2 39.1M124.7 237.5l5.3 20.3M134.1 243l2.6 14.8" fill="none" stroke="#000" stroke-width=".35"/>
<text font-size="6.3" x="113.9" y="21.2">Notes:</text>
<g font-size="4.2">
<text x="12.7" y="15.8">6.</text>
<text x="19" y="15.8">Put together the Right Paddle Assembly: Insert</text>
<text x="192.3" y="15.8">Page 3</text>
<text x="19.1" y="20.9">a Long Button Head screw into the hole on the</text>
<text x="19.1" y="25.9">Right Paddle. Find the Spring that is wound</text>
<text x="19.1" y="31">clockwise and place that up onto the small shaf</text>
<text x="96.9" y="31">t on</text>
<text x="19.1" y="36.1">the Right Paddle. Next, place one of the Bearing</text>
<text x="19.1" y="41.2">surfaces (the part without the small balls) onto the</text>
<text x="19.1" y="46.3">Long Button Head screw with the f</text>
<text x="78.1" y="46.3">lat side toward</text>
<text x="19.1" y="51.3">the Right Paddle and the side with the track facing</text>
<text x="19.1" y="56.4">out. Next place one of the Bearing ball sets onto</text>
<text x="159.3" y="60">Counter-clockwise</text>
<text x="19.1" y="61.5">the screw, followed by another Bearing surface</text>
<text x="122.5" y="63.5">Clockwise</text>
<text x="19.1" y="66.6">part, this time with the track facing the balls. (Fig</text>
<text x="19.1" y="71.7">6a.)</text>
<text x="113.9" y="79.8">In all places where Bearings are</text>
<text x="67.5" y="84.2" transform="rotate(-2 67.5 84.2)">Fig 6.</text>
<text x="113.9" y="84.9">used, they are assembled with</text>
<text x="113.9" y="89.9">the ball part in the middle and a</text>
<text x="113.9" y="95">surface part on either side, with</text>
<text x="113.9" y="100.1">the tracks facing in toward the</text>
<text x="113.9" y="105.2">ball part, as illustrated.</text>
<text x="142.7" y="128.4">Fig 8a.</text>
<text x="156.9" y="161.7">Rectangular Stub</text>
<text x="12.7" y="187.6">7.</text>
<text x="19.1" y="187.6">Put together the Lef</text>
<text x="50.4" y="187.6">t Paddle Assembly: Repeat</text>
<text x="19.1" y="192.6">the previous step with the Lef</text>
<text x="19.1" y="197.7">counter-clockwise Spring.</text>
<text x="67.8" y="192.6">t Paddle and the</text>
<text x="114.1" y="198.9">Springs captured between stubs and Housing</text>
<text x="12.7" y="211.9">8.</text>
<text x="19" y="211.9">Install the Right Paddle Assembly: Pick up</text>
<text x="19" y="216.9">the Right Paddle Assembly in one hand,</text>
<text x="19" y="222">pinching the Spring against the small</text>
<text x="19" y="227.1">rectangular stub (Fig 8a.) on the Paddle.</text>
<text x="19" y="232.2">Holding the PSDR in the other hand</text>
<text x="19" y="237.3">(probably easier if it’s vertical) insert the</text>
<text x="19" y="242.3">Right Paddle Assembly into its hole on</text>
<text x="19" y="247.4">the Housing, ensuring that the Spring is</text>
<text x="181.5" y="248.2">Fig 8b.</text>
<text x="19" y="252.5">captured in the slot of the Housing, and</text>
<text x="19" y="257.6">that the Paddle stub f</text>
<text x="54.2" y="257.6">its into the slot on the</text>
<text x="19" y="262.7">Main Board. (Fig 8b.)</text>
<text x="105.8" y="262.4">Stubs f</text>
<text x="115.9" y="262.4">it into Main Board slots</text>
</g>
<text font-size="3.1" x="148.6" y="261.7">DIMENSIONS ARE IN INCHES</text>
<text font-size="1.6" x="53.9" y="160.3">7</text>
<text font-size="1.4" x="177.7" y="208.4">APPLICATION</text>
<g font-size="1.3">
<text x="150.2" y="196.9">PROPRIETARY AND CONFIDENTIAL</text>
<text x="147.8" y="198.9">THE INFORMATION CONTAINED IN THIS</text>
<text x="147.8" y="202.1">&lt;INSERT COMPANY NAME HERE&gt;. ANY</text>
<text x="147.8" y="203.7">REPRODUCTION IN PART OR AS A WHOLE</text>
</g>
<g font-size="1.2">
<text x="101.1" y="51.5" transform="rotate(-2 101.1 51.5)">6</text>
<text x="45.5" y="100.3">F</text>
<text x="45.5" y="214.5">D</text>
</g>
<text font-size="1.1" x="191.1" y="199.3">MATERIAL</text>
</svg>
